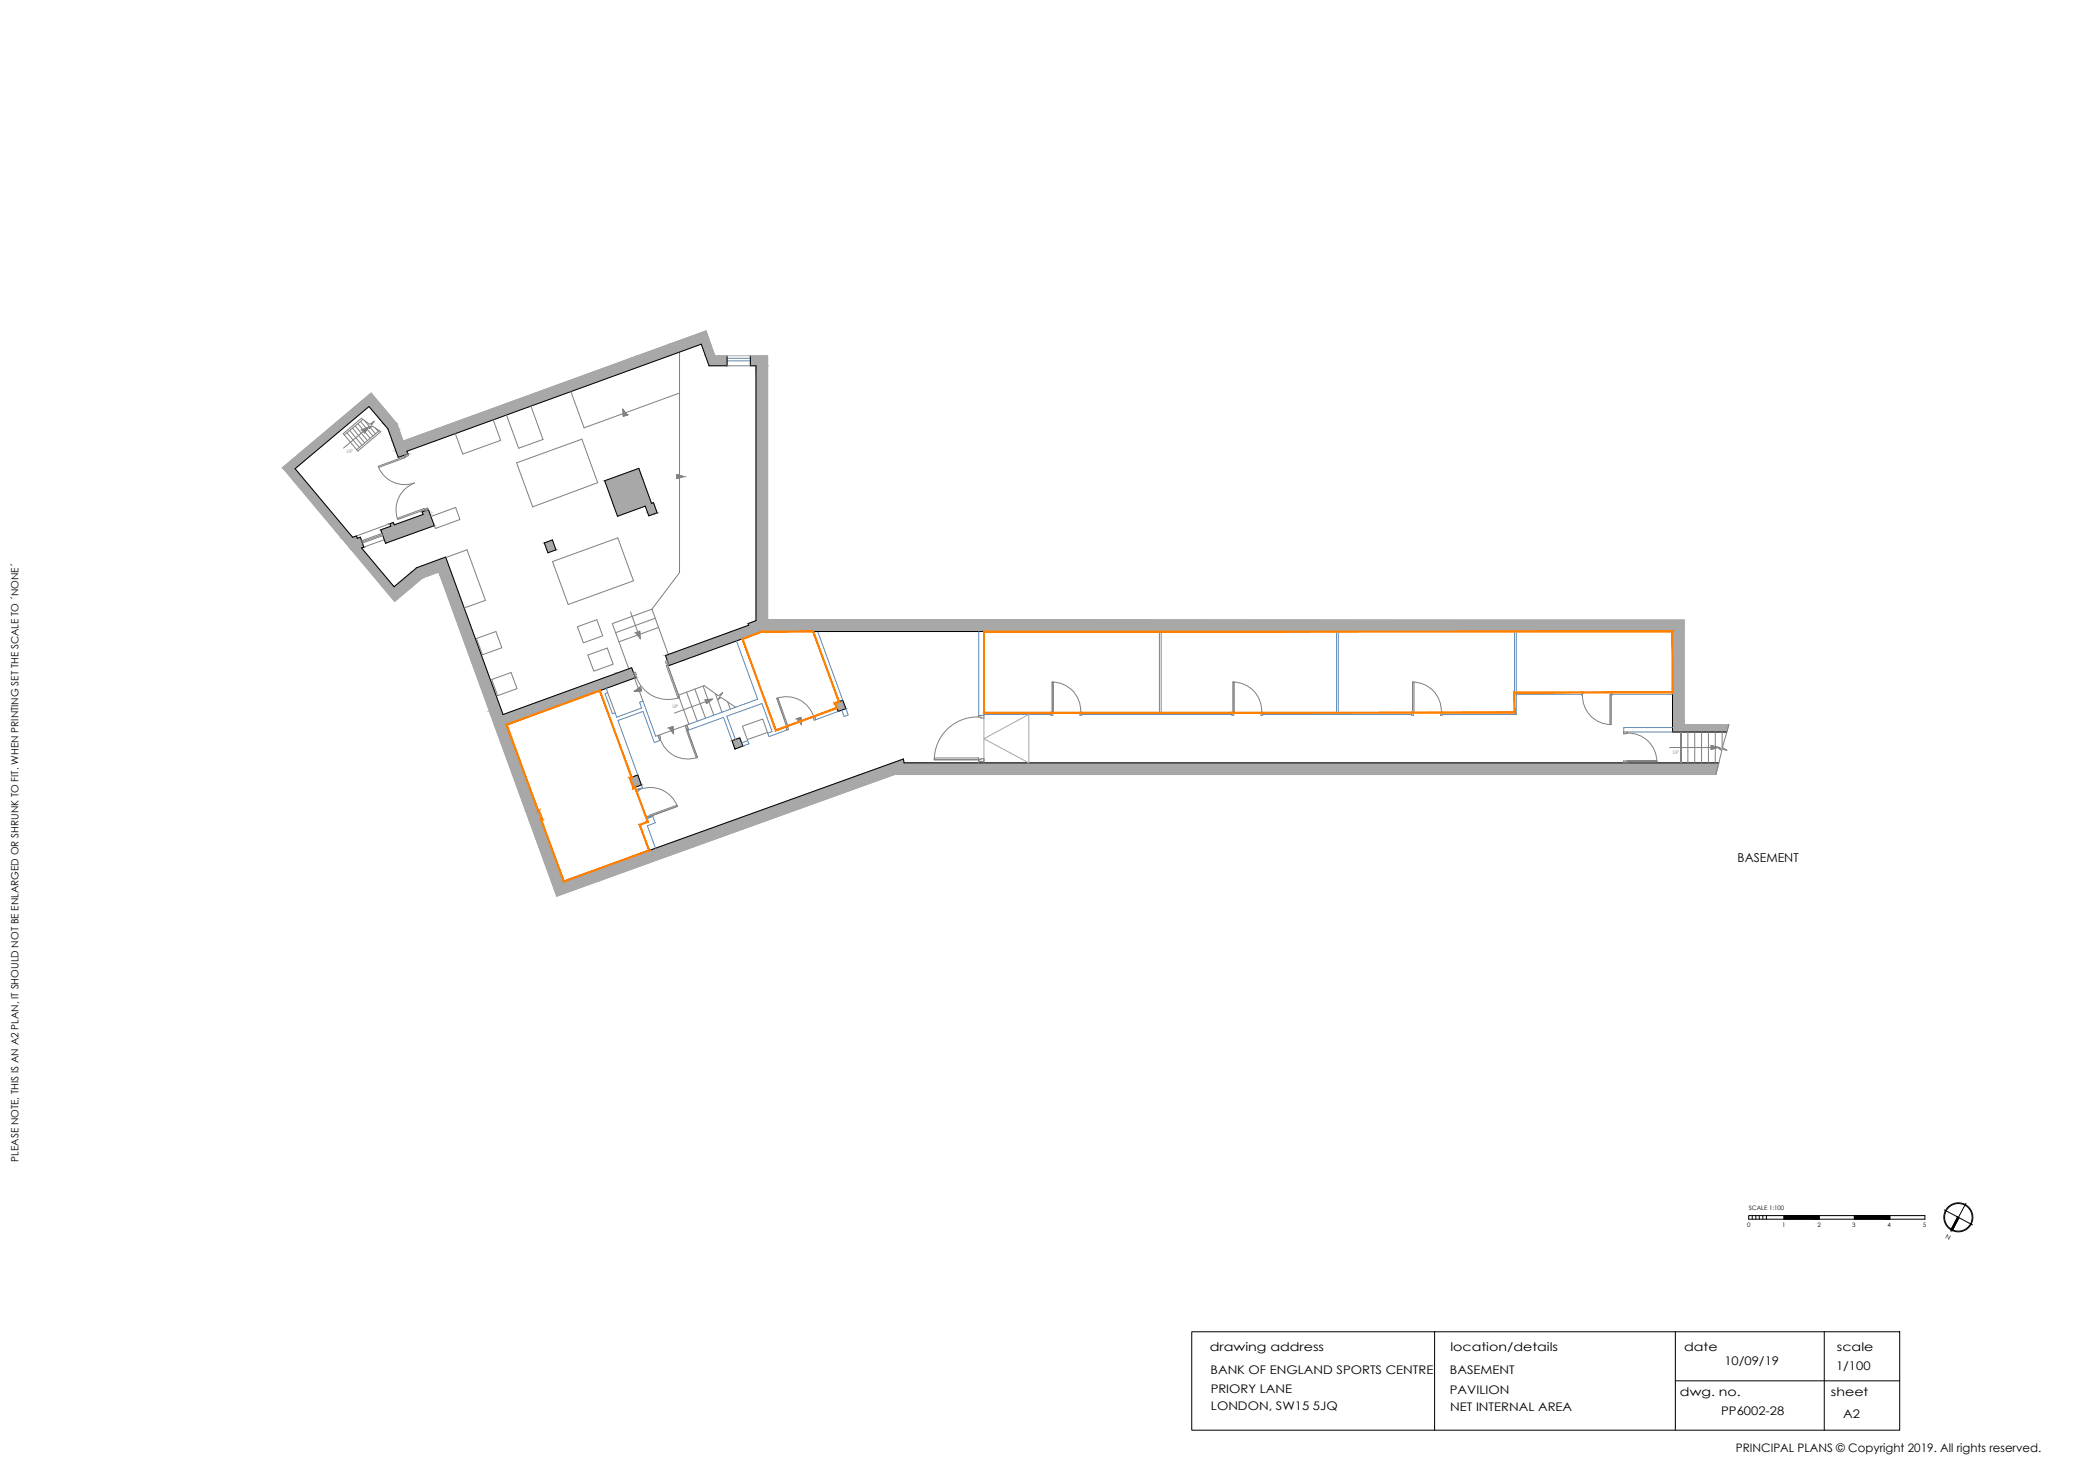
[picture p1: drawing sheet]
<svg xmlns="http://www.w3.org/2000/svg" width="594mm" height="420mm" viewBox="0 0 594 420" stroke-linecap="round" stroke-linejoin="round" font-family="sans-serif">
<!-- layer: Whatch -->
<g fill="#a8a8a8" stroke="#a8a8a8" stroke-width=".28">
<path d="M178.8 220.9l2.3-.9 .3 .9z"/>
<path d="M178.8 220.9h2.6l.7 1.9z"/>
<path d="M190.1 97.7l10.4-3.8 1.3 3.8z"/>
<path d="M100.9 115.4l4.5-3.8 3.2 3.8z"/>
<path d="M112.5 128.1h3l.3 .8z"/>
<path d="M181.2 133.1h.3z"/>
<path d="M185 142.9l.6-.2v.2z"/>
<path d="M120.7 145.1l.9-.4 .2 .4z"/>
<path d="M184 145.6h2.6l-1.3 .5z"/>
<path d="M174.3 143.7h8.9l-7.5 2.7z"/>
<path d="M110.7 148.7l1-.4 .1 .4z"/>
<path d="M100.2 152.5l1-.4 .2 .4z"/>
<path d="M154.6 154.1l2.3-.8 .3 .8z"/>
<path d="M108.1 150.4h11.9l-10.3 3.7z"/>
<path d="M154.6 154.1h2.6l.7 2z"/>
<path d="M118.4 161.2l8.1-3 1.1 3z"/>
<path d="M108.6 166.6h8.4l-4.9 4.1z"/>
<path d="M189.5 187.5h4.3l-3.1 1.1z"/>
<path d="M237.1 199.6l2.2-.8 .3 .8z"/>
<path d="M237.7 201.2h2.5z"/>
<path d="M207.9 210.3l2.2-.8 .3 .8z"/>
<path d="M207.9 210.3h2.5l.6 1.5z"/>
<path d="M253.5 216.6l3.1-1.1 .1 1.1z"/>
<path d="M152.8 230.3h.3z"/>
<path d="M156.6 250.2h13.2l-11.7 4.2z"/>
<path d="M178.8 220.9l.8 1.9h2.5zM179.6 222.8h2.5l-2.2 .9z"/>
<path d="M199.2 97.7l3.8 3.3-1.2-3.3zM199.2 97.7l3.8 3.3h-2.7z"/>
<path d="M190.1 97.7l-.1 3.3 9.2-3.3zM181 101l9.1-3.3-.1 3.3z"/>
<path d="M213.1 101l4.9 2.8v-2.8zM213.1 101l4.9 2.8h-4.9z"/>
<path d="M200.3 101l6.2 2.8v-2.8zM200.3 101l6.2 2.8h-5.1z"/>
<path d="M104.8 115.4l7.9 4.9-4.1-4.9zM104.8 115.4l7.9 4.9h-3.8z"/>
<path d="M132.9 121.8l57.1-20.8h-9zM124 121.8l57-20.8-48.1 20.8z"/>
<path d="M108.9 120.3l4.3 1.5-.5-1.5zM108.9 120.3l4.3 1.5h-3z"/>
<path d="M124 121.8l-.5 3.4 9.4-3.4zM114.5 125.2l9.5-3.4-.5 3.4z"/>
<path d="M110.2 121.8l4.3 3.4-1.3-3.4zM110.2 121.8l4.3 3.4h-3.1z"/>
<path d="M111.4 125.2l4.1 2.9 8-2.9zM111.4 125.2l4.1 2.9h-3z"/>
<path d="M112.5 128.1l.2 .8h3.1zM112.7 128.9h3.1l-2.7 .9z"/>
<path d="M100.9 115.4l-16.8 17.4 20.7-17.4zM80.2 132.8l20.7-17.4-16.8 17.4z"/>
<path d="M80.2 132.8l3.6 .3 .3-.3zM80.2 132.8l3.6 .3h-3.3z"/>
<path d="M181.2 133.1l1.5 3.4-1.2-3.4zM171.7 136.5l9.5-3.4 1.5 3.4z"/>
<path d="M171.7 136.5l13.3 6.2-2.3-6.2zM171.7 136.5l13.3 6.2h-11z"/>
<path d="M174 142.7l11 .2v-.2zM174 142.7l11 .2h-11z"/>
<path d="M174 142.9l11.9 .8-.3-.8zM174 142.9l11.9 .8h-11.6z"/>
<path d="M120.7 145.1h1.1zM120.7 145.1h1.1z"/>
<path d="M120.7 145.1l1.2 .2-.1-.2zM119.9 145.3l.8-.2 1.2 .2z"/>
<path d="M183.2 143.7l3.4 1.9-.7-1.9zM183.2 143.7l3.4 1.9h-2.6z"/>
<path d="M184 145.6l.1 .5h1.2zM184.1 146.1h1.2l-1.1 .3z"/>
<path d="M119.9 145.3l2.2 .8-.2-.8zM119.9 145.3l2.2 .8h-1.9z"/>
<path d="M174.3 143.7l1.1 2.7h.3zM175.4 146.4h.3z"/>
<path d="M120.2 146.1l2.9 2.6-1-2.6zM112.9 148.7l7.3-2.6 2.9 2.6z"/>
<path d="M112.9 148.7l10.3 .3-.1-.3zM111.9 149l1-.3 10.3 .3z"/>
<path d="M110.7 148.7l1.2 .3-.1-.3zM110.7 148.7l1.2 .3h-1.1z"/>
<path d="M110.8 149l12.5 .2-.1-.2zM110.8 149l12.5 .2h-12.4z"/>
<path d="M110.9 149.2l12 .2 .4-.2zM110.9 149.2l12 .2h-11.9z"/>
<path d="M111 149.4l9 1 2.9-1zM108.1 150.4l2.9-1 9 1z"/>
<path d="M80.5 133.1l19.6 19.4-16.3-19.4zM80.5 133.1l19.6 19.4h-3.3z"/>
<path d="M100.2 152.5h1.2zM100.1 152.5h1.3z"/>
<path d="M96.8 152.5h3.3zM96.8 152.5h3.3z"/>
<path d="M102.2 152.5l.2 .3zM101.4 152.8l.8-.3 .2 .3z"/>
<path d="M96.8 152.5l4.6 .3v-.3zM96.8 152.5l4.6 .3h-4.4z"/>
<path d="M108.1 150.4l1.4 3.7h.2zM109.5 154.1h.2z"/>
<path d="M97 152.8l6.3 2.5-.9-2.5zM97 152.8l6.3 2.5h-4.1z"/>
<path d="M99.2 155.3l3.5 .3 .6-.3zM99.2 155.3l3.5 .3h-3.3z"/>
<path d="M154.6 154.1l.7 2h2.6zM155.3 156.1h2.6l-2.3 .8z"/>
<path d="M118.4 161.2l9.7 1.2-.5-1.2zM116.9 162.4l1.5-1.2 9.7 1.2z"/>
<path d="M116.9 162.4l3.1 1.6 4.6-1.6zM114.9 164l2-1.6 3.1 1.6z"/>
<path d="M114.9 164l2.1 2.6 3-2.6zM111.9 166.6l3-2.6 2.1 2.6z"/>
<path d="M99.4 155.6l12.5 11-9.2-11zM99.4 155.6l12.5 11h-3.3z"/>
<path d="M214.7 103.8l3.3 72.2v-72.2zM214.7 103.8l3.3 72.2h-3.3z"/>
<path d="M214.7 176l263.6 .2v-.2zM214.7 176l263.6 .2h-263.6z"/>
<path d="M214.7 176.2l263.6 .8v-.8zM212.4 177l2.3-.8 263.6 .8z"/>
<path d="M212.4 177l265.9 .5v-.5zM212.4 177l265.9 .5h-265.7z"/>
<path d="M212.6 177.5l265.7 1.8v-1.8zM207.7 179.3l4.9-1.8 265.7 1.8z"/>
<path d="M197.8 186.1l18.7-6.8h-8.8zM189 186.1l18.7-6.8-9.9 6.8z"/>
<path d="M189 186.1l4.8 1.4 4-1.4zM189 186.1l4.8 1.4h-4.3z"/>
<path d="M189.5 187.5l.4 1.1h.8zM189.9 188.6h.8l-.7 .3z"/>
<path d="M175.4 191.1l4-1.5 .5 1.5zM175.4 191.1h4.5zM175.4 191.1h4.5z"/>
<path d="M175.4 191.1l4.9 1.1-.4-1.1zM172.4 192.2l3-1.1 4.9 1.1z"/>
<path d="M172.4 192.2l8 .2-.1-.2zM171.6 192.4l.8-.2 8 .2z"/>
<path d="M237.1 199.6l3.1 1.6-.6-1.6zM237.1 199.6l3.1 1.6h-2.5z"/>
<path d="M237.7 201.2h2.5zM237.7 201.2h2.5l-2.2 .8z"/>
<path d="M154.1 202l26.3-9.6h-8.8zM145.3 202l26.3-9.6-17.5 9.6z"/>
<path d="M124.6 162.4l17.9 39.6-14.4-39.6zM124.6 162.4l17.9 39.6h-3.5z"/>
<path d="M145.3 202l6.3 .9 2.5-.9zM142.8 202.9l2.5-.9 6.3 .9z"/>
<path d="M139 202l3.8 .9-.3-.9zM139 202l3.8 .9h-3.5z"/>
<path d="M139.3 202.9l4.6 2.8 7.7-2.8zM139.3 202.9l4.6 2.8h-3.6z"/>
<path d="M475 179.3l3.3 26.4v-26.4zM475 179.3l3.3 26.4h-3.3z"/>
<path d="M475 205.7l15.4 2.1 .6-2.1zM475 205.7l15.4 2.1h-15.4z"/>
<path d="M207.9 210.3l.5 1.5h2.6zM208.4 211.8h2.6l-2.3 .8z"/>
<path d="M253.5 216.6l233.8 3.3 .8-3.3zM244.3 219.9l9.2-3.3 233.8 3.3z"/>
<path d="M140.3 205.7l12.5 24.6-8.9-24.6zM140.3 205.7l12.5 24.6h-3.5z"/>
<path d="M149.3 230.3l4.7 2.3-.9-2.3zM149.3 230.3l4.7 2.3h-3.8z"/>
<path d="M150.2 232.6h3.8zM150.2 232.6l3.5 .1z"/>
<path d="M169.8 250.2l84.2-30.3h-9.7zM160.1 250.2l84.2-30.3-74.5 30.3z"/>
<path d="M150.2 232.7l9.9 17.5-6.4-17.5zM150.2 232.7l9.9 17.5h-3.5z"/>
</g>
<!-- layer: WALLS -->
<g fill="none" stroke="#000" stroke-width=".28">
<path d="M206.5 101v2.8h-5.1l-2.2-6.1-83.7 30.4 .3 .8-2.7 .9-2.9-8-5.4-6.4-21 17.7 16.3 19.4 1.1-.4 .2 .7 .9-.3 1 2.8-.6 .3 9.2 11 6.5-5.4 8.1-3 16.3 44.7 36.6-13.3 1 2.8-36.5 13.3 8.9 24.6h.3l.9 2.3-.3 .1 6.4 17.5 96.5-34.7 .1 1.1h231.4M213.1 101v2.8h1.6v72.4l-2.3 .8 .2 .5-23.6 8.6 1 2.8 26.5-9.6h258.5v28.5h15.4M171.7 136.5l9.7-3.5 3.6 9.9 .6-.2 1 2.9-2.4 .8-1-2.7-7.8 2.9zM108.1 150.4l2.9-1-.3-.7 1-.4 .2 .7 8.3-2.9-.3-.8 1.7-.6 1.7 4.5-13.8 5zM154.6 154.1l2.3-.8 1 2.8-2.3 .8zM237.1 199.6l2.2-.8 .9 2.4-2.2 .8zM207.9 210.3l2.2-.8 .9 2.3-2.3 .8zM178.8 220.9l2.3-.9 1 2.8-2.2 .9zM546.6 345.1v1M552.1 343.5l.4 .2M554.2 349.3l-.2 .3M558.3 341.6l-.2 .3"/>
<path d="M559.8 347.6l.3 .1M338.4 378.1h201.1v27.9h-201.1zM407.4 378.1v27.9M475.8 378.1v27.9M518 378.1v27.9M475.8 392h63.7"/>
</g>
<!-- layer: Partitions -->
<g fill="none" stroke="#5c8ab8" stroke-width=".28">
<path d="M206.5 101.7h6.6M206.5 102.4h6.6M231 179.3l7.2 19.9M232.2 179.3l7.1 19.5M277.9 179.3v24.2M279.4 179.3v23.1h19.1M329.2 179.3v23.1h-22M329.7 179.3v23.1h20.2M379.5 179.3v23.1h-20.9M380 179.3v23.1h20.9M430.1 179.3v23.1h-20.5M430.6 179.3v17.3h18.5"/>
<path d="M170.4 196.1l8.9 24.5M172.1 195.4l.5 1.2-.8 .3 2.1 5.7 .8-.2 .4 1.2 7.1-2.6-.6-1.6 1-.3 3.6 9.9 .8-.3M209.1 181.9l6.1 16.6-20.2 7.3 .6 1.5 9.9-3.6 2.4 6.6M217.2 198.8l-6.4-17.4 9.5 25.9 2.8-1.1 .4 1-5.1 1.9-.4-.9 1.3-.5-2.9-8-10 3.6 2.4 6.6M449.1 197.1h-18.5v5.7h-21M457.8 197.1h17.2M457.8 196.6h17.2M186.8 208.8l.6 1.4M187.5 210.2l-1.7 .6-3.2-8.8-7.1 2.6 5.6 15.4M210.6 210.9l1.7-.6 .4 .9-1.8 .6M237.6 201l-6.3 2.3 .4 1 6.3-2.3M240.2 201.2l.6 1.8-1.1 .4-.7-1.8"/>
<path d="M277.9 215.2v1.4M279.4 215.4v1.2M298.5 202.8h-19.1v.3M307.2 202.8h42.7M358.6 202.8h42.3M461.1 216v.6M462.1 215.9v.7M475 207.8h-12.9v.3M475 206.5h-13.9v1.8M182.1 222.8l.3 .8-1.7 .6-.3-.7M186.2 240.8l-2.4-6.4 2.3-.8-.7-1.8-1.8 .6 .4 .9-2.3 .8 2.6 7.4"/>
</g>
<!-- layer: BLOCKS -->
<g fill="none" stroke="#808080" stroke-width=".28">
<path d="M193 99.9v62.7l-7.9 10.3M102.4 119.6l3.5 4.2M102.6 118.7l-5.1 4.4 4.1 5 6.5-5.5M103.1 119.1l-5.3 4.4M103.5 119.4l1.6 1.9M140.1 119.2l2.1 5.8-10.8 3.9-2.1-5.8M150.8 115.3l3.4 9.5-6.9 2.5-3.5-9.5M162.1 111.2l3.8 10.3 27.1-9.9M206.5 103.8h6.6M98.5 122.9l3.5 4.1M99.3 122.2l3.5 4.2M100.1 121.5l3.5 4.2"/>
<path d="M100.9 120.9l3.5 4.2M101.6 120.3l3.5 4.1M105.2 121.4l1.5 1.7M105.4 120.2l.3 .2M106.5 121.5l.9 1M107.4 132.4l7.5-2.8 .2 .3-7.6 2.8zM107.5 132.7a8.1 8.1 0 0 0 10.2 4.4M107.7 122.3l-6.4 5.4M114.8 129.2l1-.3 .2 .5-1.1 .2zM117.7 137.1a8.1 8.1 0 0 0-4.9 10M146.7 131.4l18.5-6.7 4.5 12.3-18.4 6.9zM108.5 151.4l-5.8 2.1"/>
<path d="M108.6 151.8l-5.8 2M108.7 152.1l-5.8 2.1M109.1 153.2l-5.8 2.1M110.7 148.7l-9.5 3.4M112.8 147.2l7.6-2.8 .1 .3-7.5 2.8zM120.5 144.7l1-.5 .1 .5-.9 .4zM122.4 146.6l7-2.5 1.2 3.4-7 2.5-.3-.8M132.6 156l5.3 14.4-6.1 2.2M132.6 156.1l-6 2.2M156.9 159.4l18.5-6.7 4.5 12.2-18.6 6.7zM164 177.9l5.5-2 1.7 4.6-5.5 2zM135.3 181.3l5.5-2 1.7 4.6-5.5 2z"/>
<path d="M139.6 192.9l5.5-2 1.7 4.6-5.5 2zM166.9 186l5.5-2 1.7 4.6-5.5 1.9zM179.9 191.1l.6-.3 .2 1.2-.4 .2zM180.6 192a9.5 9.5 0 0 0 12.3 6M188.9 187.7l.6-.2 .4 1.1-.3 .2-.2-.5-.2 .1zM189.2 188.9l.4-.1 3.3 9.2-.4 .2zM189.6 188.8l3.3 9.2M220.6 198.2a8.1 8.1 0 0 1 10.5 5.2M220.6 198.3l.3-.1 2.8 7.9-.3 .1zM220.6 198.3l2.8 7.9M298.8 193.6a8.1 8.1 0 0 1 8.1 8.4M298.8 193.6v8.5h.3v-8.4"/>
<path d="M298.8 193.6h.3M298.8 193.6v8.5M350.2 193.6v8.5h.3v-8.4M350.2 193.6h.3M350.2 193.6v8.5M350.2 193.6a8.1 8.1 0 0 1 8.1 8.4M401.2 193.6v8.5h.3v-8.4M401.2 193.6v8.5M401.2 193.6h.3M401.2 193.6a8.1 8.1 0 0 1 8.1 8.4M449.1 196.3h.5l-.2 1h-.3zM449.4 197.3a8.1 8.1 0 0 0 8.1 8.4"/>
<path d="M457.2 197.3h.3v8.4h-.3zM457.3 196.3h.5v1h-.3v-.4h-.2zM457.5 197.3v8.4M187 209l.4-.1 .2 1-.3 .1zM187.5 209.9a8.1 8.1 0 0 0 10.5 5.1M194.7 206.2l.4-.1 .4 .9-.3 .1-.2-.4-.2 .1zM194.9 207.2l.3-.1 2.8 7.9-.3 .1zM195.2 207.1l2.8 7.9M210.8 206.2l5.8-2.1 1.3 3.8-5.7 2.1zM223.2 206.3l.2-.1 .2 .4 .1-.1 .3 .6-.5 .1zM231.1 203.5l.2-.1 .4 .9-.5 .2zM265.3 215.7h12.6"/>
<path d="M265.3 215.2v.5M265.4 215.2h12.5v.5h-12.6M277.9 203.5a12.2 12.2 0 0 0-12.6 12.2M277.9 215.7h.7v-.3h.8v.8h-1.5zM277.9 203.1h1.5v.7h-.8v-.3h-.7zM298.5 202.1h.3l.2 1h-.5zM306.9 202.1h.3v1h-.5zM349.9 202.1h.3l.2 1h-.5zM358.3 202.1h.3v1h-.5zM400.9 202.1h.3v.4h.2v.6h-.5zM409.3 202.1h.3v1h-.5zM461.1 216h.6v.2h.4v.3h-1z"/>
<path d="M461.1 207.8h1v.3l-1 .2zM462.1 215.9h8.4v.3h-8.4zM462.1 216.2h8.4M462.1 208.1a8.1 8.1 0 0 1 8.4 8.1M180.7 224.2l.9-.3 .1 .3-.9 .5zM181.7 224.1a8.1 8.1 0 0 1 10.6 4.8M183.4 231.9l1.1-.1v.3l-.9 .3zM192.2 228.6l-7.9 2.9 .2 .3 7.8-2.9M192.2 228.6l.1 .3M192.3 228.9l-7.8 2.9"/>
</g>
<!-- layer: Whatch -->
<path d="M279.4 209.7l12.8-6.9v13.8zM279.4 203.8v11.6M491 205.7h-12.7v-29.7h-260.3v-75h-15l-2.5-7.1-86 31.3-1.8-4.9-7.3-8.7-25.2 21.2 31.9 37.9 7.9-6.7 4.6-1.6 33.5 92 95.9-34.5h233.3" fill="none" stroke="#a8a8a8" stroke-width=".28"/>
<!-- layer: Stairs -->
<g fill="none" stroke="#808080" stroke-width=".28">
<path d="M102.6 118.7l2.4 1.8 1.3-1-1.5 2.2 1-.7 2.3 1.6M176.9 116.2l1.2 1.6-1.1 .4zM102.8 122l1.9-.8-1.1 1.7zM103.2 122.5l-5.6 4.7M192.2 134.7l2 .6-2 .5zM179 173.7l2.1 5.7M180.6 179.6l1.1-.4 .1 2zM186.1 175.5l-11.3 4.1M187 178.1l-11.2 4.1M172.6 196.6l2.1 5.8M180.2 192.5l2.4 6.6M180.2 196.2l1.6-1.2 .4 1.1z"/>
<path d="M189.8 185.8l-4.7-12.9-11.2 4.1 4.7 12.9M195 196.5l3 8.3M197.3 195.6l3 8.3M199.7 194.8l3 8.2M200.2 198.6l2-.1-1.6 1.2zM202.2 198.5l-10.7 3.9M203.1 196.9l1.9 5.3M206.6 199.3l.8 2M190 206.6l1.1-.4 .1 2zM195 205.8l-8.2 3M208.9 200.8l-4.1-2.8-1 .7 1.4-2.1-1.2 .9-4-2.9-7.4 2.8 3 8.2M226.3 204l1.1-.3 .2 2z"/>
<path d="M231.3 203.3l-8.2 2.9M474.1 212.2h11.8M477.4 216.6v-8.8v8.8M479.3 207.8v8.8M481.3 207.8v8.8M483.2 207.8v8.8M485.2 207.8v8.8M485.9 211.6l2 .6-2 .6zM487.1 207.8v8.8M489 207.8v4.9M491 205.7l-1.9 6.5 1.3 .8-2.5-.6 1.1 .7-1.7 6.8"/>
</g>
<g fill="#808080" stroke="#808080" stroke-width=".28">
<path d="M192.2 134.7l2 .6h-2z"/>
<path d="M485.9 211.6l2 .6h-2zM485.9 212.2v.6l2-.6z"/>
<path d="M200.2 198.6l2-.1zM200.2 198.6l.4 1.1 1.5-1.1z"/>
<path d="M180.6 179.6l1.1-.4v.4zM180.6 179.6l1.2 1.6-.1-1.6z"/>
<path d="M226.3 204l1.1-.3 .1 .3zM226.3 204l1.3 1.7-.1-1.7z"/>
<path d="M192.2 135.3v.5zM192.2 135.3h2l-2 .5z"/>
<path d="M180.4 196.1l1.4-1.1 .4 1.1zM180.2 196.2l2-.1z"/>
<path d="M176.9 116.2l1.2 1.6h-1.1zM177 117.8v.4l1.1-.4z"/>
<path d="M102.8 122l1.9-.8-.6 .8zM102.8 122l.8 .9 .5-.9z"/>
<path d="M190 206.6l1.1-.4v.4zM190 206.6l1.2 1.6-.1-1.6z"/>
</g>
<!-- layer: NIA -->
<g fill="#ff7f00" stroke="#ff7f00" stroke-width=".28">
<path d="M179.1 220.6l-.1 .3 .5-.1zM178.7 220.8l.4-.2-.1 .3zM178.7 220.8l1.3 2.7-1-2.6zM178.7 220.8l1.3 2.7-.2 .4zM180 223.5l-.2 .4 .6-.6zM179.8 223.9l.6-.6-.1 .4zM180.4 223.3l-.1 .4 3.8 9.7zM180.3 223.7l3.8 9.7-.4-.2zM181.9 234.2l2.2-.8-.4-.2zM181.5 234.1l2.2-.9-1.8 1zM181.5 234.1l3 7.5-2.6-7.4zM181.5 234.1l3 7.5-.4-.2zM160 250.4l24.5-8.8-.4-.2zM160.2 250l23.9-8.6-24.1 9zM153.5 232.6l6.5 17.8 .2-.4zM153.5 232.6l.4 .2 6.3 17.2zM153.5 232.6l.4 .2-.1-.3zM153.8 232.5l.3 .2-.2 .1zM153 230.5l.8 2 .3 .2zM153.2 230.1l.9 2.6-1.1-2.2zM153.2 230.1l-.4 .4zM152.9 230.2l.3-.1-.4 .4zM143.7 205.6l9.1 24.9 .1-.3zM143.7 205.6l.4 .2 8.8 24.4zM143.7 205.6l.4 .2 26.3-9.9zM144.1 205.8l26.3-9.9-.1 .4zM170.4 195.9l-.1 .4 9.2 24.5zM170.3 196.3l9.2 24.5-.4-.2z"/>
<path d="M210.7 181.3l.3 .1 5.5-2.2zM211 181.4l5.5-2.2v.3zM216.5 179.2v.3l14.6-.3zM216.5 179.5l14.6-.3-.2 .3zM231.1 179.2l-.2 .3 7.5 19.8zM230.9 179.5l7.5 19.8-.4-.2zM237.3 199.7l1.1-.4-.4-.2zM236.9 199.5l1.1-.4-.7 .6zM236.9 199.5l.9 1.6-.5-1.4zM236.9 199.5l.9 1.6-.4-.2zM220.2 207.5l17.6-6.4-.4-.2zM220.4 207.1l17-6.2-17.2 6.6zM210.7 181.3l9.5 26.2 .2-.4zM210.7 181.3l.3 .1 9.4 25.7z"/>
<path d="M279.3 179.2l.3 .3 195.5-.3zM279.6 179.5l195.5-.3-.3 .3zM474.8 179.5l.3 17.2v-17.5zM474.8 179.5l.3 17.2-.3-.3zM430.2 196.7h44.9l-.3-.3zM429.9 196.4h44.9l-44.6 .3zM429.9 196.4l.3 6.1v-5.8zM429.9 196.4l.3 6.1-.3-.3zM279.3 202.5h150.9l-.3-.3zM279.3 202.5l.3-.3h150.3zM279.3 179.2v23.3l.3-.3zM279.3 179.2l.3 .3v22.7z"/>
</g>
<!-- layer: WALLS -->
<g fill="#000" stroke="#000" stroke-width=".28">
<path d="M506.6 345.1l10 1v-1zM506.6 345.1l10 1h-10z"/>
<path d="M526.6 345.1l10 1v-1zM526.6 345.1l10 1h-10z"/>
<path d="M555.9 345.5l-1.9 3.7 .4 .2zM555.9 345.5l.4 .2-1.9 3.7z"/>
</g>
<!-- layer: principalplans -->
<g fill="none" stroke="#000" stroke-width=".28">
<path d="M497.6 345.1v1M498.6 345.1v1M499.6 345.1v1M500.6 345.1v1M501.6 345.1v1M506.6 345.1v1M516.6 345.1v1M526.6 345.1v1M536.6 345.1v1M546.6 345.1h-50v1h50M552.5 343.7l3.6 1.9M554.2 349a3.9 3.9 0 0 1-.1-6.8 3.9 3.9 0 0 1 5.9 3.2 3.9 3.9 0 0 1-5.6 3.7"/>
<path d="M555.9 345.5l-1.9 3.7M556.3 345.7l-1.9 3.7M558.1 341.9l-2 3.7 3.7 2"/>
<circle cx="556.1" cy="345.6" r="4.1"/>
</g>
<text font-size="3.5" x="493.5" y="244.7">BASEMENT</text>
<g font-size="3.4">
<text x="343.5" y="383.7">drawing address</text>
<text x="411.9" y="383.7">location/details</text>
<text x="478.3" y="383.6">date</text>
<text x="521.6" y="383.6">scale</text>
<text x="489.7" y="387.5">10/09/19</text>
<text x="521.4" y="388.8">1/100</text>
<text x="343.8" y="390.2">BANK OF ENGLAND SPORTS CENTRE</text>
<text x="343.8" y="395.4">PRIORY LANE</text>
<text x="411.7" y="395.6">PAVILION</text>
<text x="411.7" y="390.1">BASEMENT</text>
<text x="343.9" y="400.3">LONDON, SW15 5JQ</text>
<text x="411.8" y="400.6">NET INTERNAL AREA</text>
<text x="477.1" y="396.3">dwg. no.</text>
<text x="488.8" y="401.7">PP6002-28</text>
<text x="520" y="396.3">sheet</text>
<text x="523.4" y="402.5">A2</text>
</g>
<text font-size="3.3" x="492.9" y="412.2">PRINCIPAL PLANS © Copyright 2019. All rights reserved.</text>
<text font-size="2.8" x="5.3" y="329.8" transform="rotate(-90 5.3 329.8)">PLEASE NOTE, THIS IS AN A2 PLAN, IT SHOULD NOT BE ENLARGED OR SHRUNK TO FIT. WHEN PRINTING SET THE SCALE TO ´NONE´</text>
<text font-size="1.9" x="554.2" y="351" transform="rotate(-152 554.2 351)">N</text>
<g font-size="1.7">
<text x="496.6" y="343.6">SCALE 1:100</text>
<text x="496.2" y="348.4">0</text>
<text x="506.1" y="348.4">1</text>
<text x="516.1" y="348.4">2</text>
<text x="526" y="348.4">3</text>
<text x="536" y="348.4">4</text>
<text x="546" y="348.4">5</text>
</g>
<g font-size="1.4" fill="#808080">
<text x="98.5" y="128.5">UP</text>
<text x="190.9" y="201">UP</text>
<text x="475.1" y="214">UP</text>
</g>
</svg>
